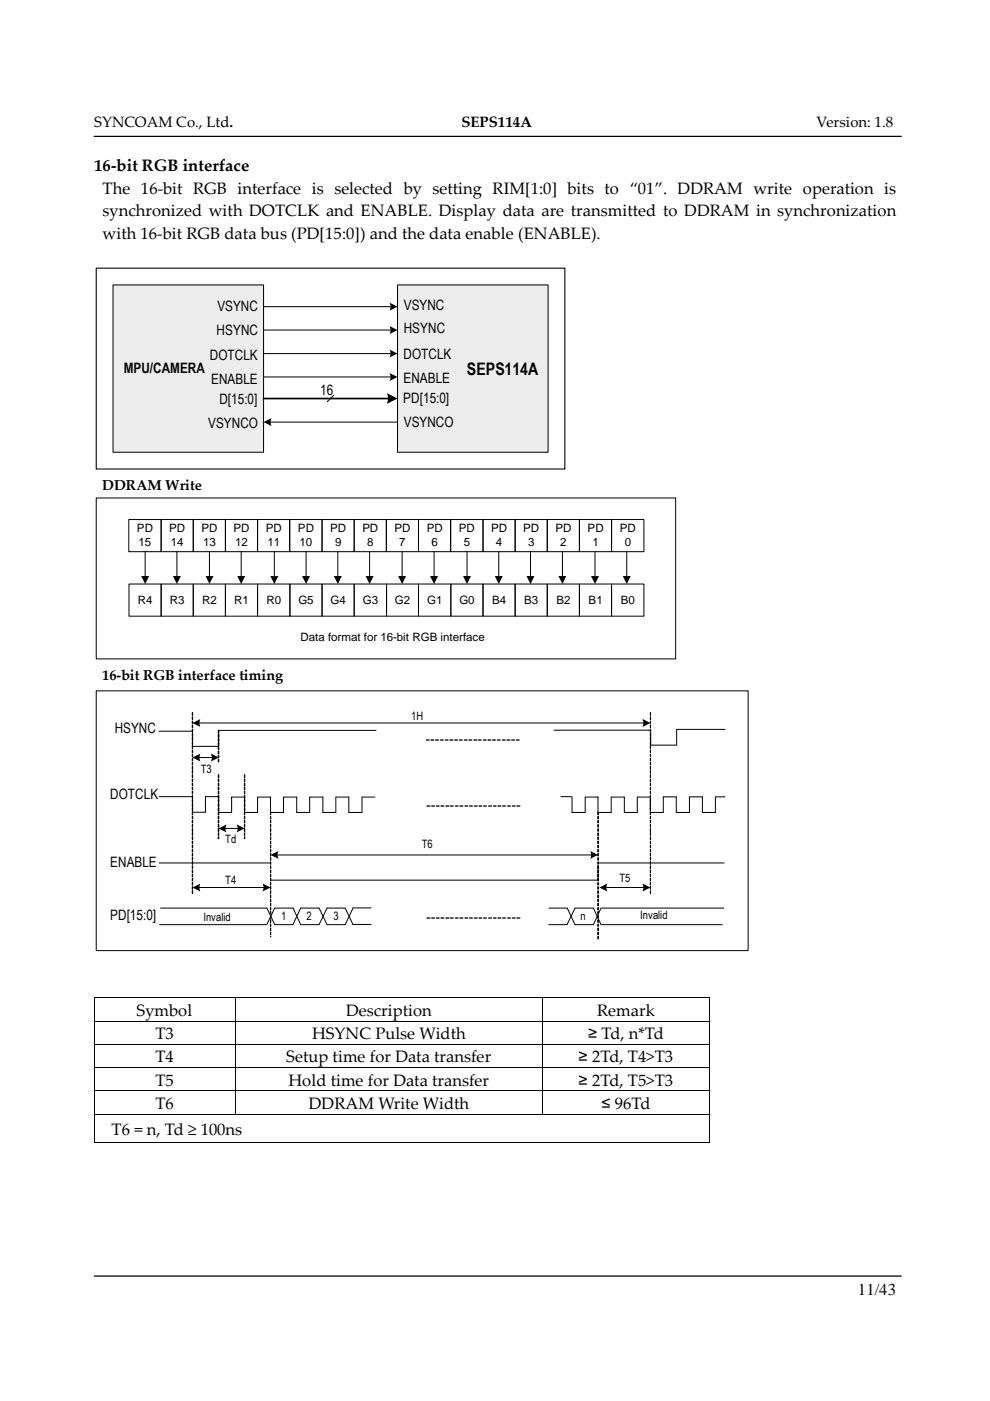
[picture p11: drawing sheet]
<svg xmlns="http://www.w3.org/2000/svg" width="210mm" height="297mm" viewBox="0 0 210 297" stroke-linecap="round" stroke-linejoin="round" font-family="sans-serif">
<path d="M20 28.9h171.1M20 270.6h171.1" fill="none" stroke="#000" stroke-width=".26"/>
<path d="M20.4 56.9h99.4v42.5h-99.4z" fill="none" stroke="#000" stroke-width=".23"/>
<path d="M84.3 60.4h31.9v35.5h-31.9z" fill-rule="evenodd" fill="#e8eef7"/>
<path d="M84.3 60.4h31.9v35.5h-31.9z" fill="none" stroke="#000" stroke-width=".21"/>
<path d="M24 60.4h31.9v35.5h-31.9z" fill-rule="evenodd" fill="#e8eef7"/>
<g fill="none" stroke="#000" stroke-width=".21">
<path d="M24 60.4h31.9v35.5h-31.9zM55.9 65h27.1M55.9 70h27.1M55.9 75h27.1M55.9 79.9h27.1M57.1 89.5h27.2M70.8 83.8l-1.4 1.4M20.4 105.6h122.9v34.1h-122.9zM27.3 110.2h6.9v6.8h-6.9zM30.8 117v5.3M34.2 110.2h6.8v6.8h-6.8zM37.5 117v5.3"/>
<path d="M41 110.2h6.8v6.8h-6.8zM44.4 117v5.3M47.8 110.2h6.8v6.8h-6.8zM51.1 117v5.3M54.6 110.2h6.8v6.8h-6.8zM58.2 117v5.3M61.4 110.2h6.9v6.8h-6.9zM64.9 117v5.3M68.3 110.2h6.8v6.8h-6.8zM71.6 117v5.3M75.1 110.2h6.8v6.8h-6.8zM78.4 117v5.3"/>
<path d="M81.9 110.2h6.8v6.8h-6.8zM85.3 117v5.3M88.7 110.2h6.8v6.8h-6.8zM92 117v5.3M95.5 110.2h6.9v6.8h-6.9zM99 117v5.3M102.4 110.2h6.8v6.8h-6.8zM105.7 117v5.3M109.2 110.2h6.8v6.8h-6.8zM112.5 117v5.3M116 110.2h6.9v6.8h-6.9zM119.3 117v5.3"/>
<path d="M122.9 110.2h6.8v6.8h-6.8zM126.2 117v5.3M129.7 110.2h6.8v6.8h-6.8zM132.9 117v5.3M27.3 123.8h6.9v6.8h-6.9zM34.2 123.8h6.8v6.8h-6.8zM41 123.8h6.8v6.8h-6.8zM47.8 123.8h6.8v6.8h-6.8zM54.6 123.8h6.9v6.8h-6.9zM61.5 123.8h6.8v6.8h-6.8zM68.3 123.8h6.8v6.8h-6.8zM75.1 123.8h6.9v6.8h-6.9z"/>
<path d="M82 123.8h6.7v6.8h-6.7zM88.7 123.8h6.9v6.8h-6.9zM95.6 123.8h6.8v6.8h-6.8zM102.4 123.8h6.8v6.8h-6.8zM109.2 123.8h6.8v6.8h-6.8zM116 123.8h6.9v6.8h-6.9zM122.9 123.8h6.8v6.8h-6.8zM129.7 123.8h6.8v6.8h-6.8zM20.4 146.5h138.2v55h-138.2zM33.7 155h7.1M40.8 151.1v.6zM40.8 152v.6z"/>
<path d="M40.8 152.9l.1 .5zM40.8 153.7v.6zM40.8 154.6v.6zM40.8 155.5l.1 .5zM40.8 157.3v.5zM40.8 158.1v.6zM40.8 159v.6zM40.8 159.9l.1 .5zM40.8 156.3v.6zM40.8 155v3.2M42.1 153.3h94.5M46.3 154.9h.1v.5z"/>
<path d="M46.3 155.7h.1v.6zM46.3 156.6h.1v.6zM46.3 158.4h.1v.5zM46.3 159.2l.1 .1v.5zM46.3 157.4l.1 .6zM79.7 154.9h-33.3v3.3h-5.6M117.5 154.8h20.5v3.2M137.9 151.1v.6zM137.9 152v.6zM137.9 152.9v.5zM137.9 153.7v.6zM137.9 154.6v.6z"/>
<path d="M137.9 155.5v.5zM137.9 156.3v.6zM137.9 157.3v.5zM137.9 158.1v.6zM137.9 159v.6zM137.9 159.9v.5zM153.8 154.6h-10.3v3.4h-5.6M33.7 168.9h7.1v3.3h2.8v-3.3M40.8 160.8v.5zM40.8 161.6v.6zM40.8 162.5v.6zM40.8 163.4v.6z"/>
<path d="M40.8 164.3v.5zM40.8 165.1v.6zM40.8 166l.1 .6zM40.8 166.9v.6zM40.8 167.8v.6zM40.8 168.7l.1 .5zM40.8 169.5v.6zM40.8 170.4v.6zM40.8 171.3v.6zM40.8 172.2v.6zM40.8 173.1l.1 .5zM40.8 173.9v.6z"/>
<path d="M40.8 174.8v.6zM40.8 175.7v.6zM40.8 176.5v.6zM40.8 177.4v.6zM40.8 178.3v.6zM40.8 179.2l.1 .5zM42.1 160.6h3M43.6 168.9h2.8M46.3 164.3h.1v.5zM46.3 165.1l.1 .1v.5zM46.3 166l.1 .1v.5zM46.3 166.9h.1v.6z"/>
<path d="M46.3 167.8h.1v.6zM46.3 168.7h.1v.5zM46.3 169.5l.1 .1v.5h-.1zM46.3 170.4l.1 .1v.5zM46.3 171.3h.1v.6zM46.3 172.2h.1v.6zM46.3 173.1h.1v.6zM46.3 173.9h.1v.6h-.1zM46.3 174.8h.1v.6zM46.3 175.7h.1v.6zM46.3 176.6h.1v.5h-.1zM46.3 160.1h.1v.6h-.1z"/>
<path d="M46.3 161h.1v.5zM46.3 177.4l.1 .4zM46.4 169v3.3h2.7v-3.3h2.8M47.6 175.6h3M51.8 164.3l.1 .5zM51.8 165.1l.1 .6zM51.8 166l.1 .6zM51.8 166.9l.1 .6zM51.8 168.7l.1 .5zM51.8 169.5l.1 .6zM51.8 170.4l.1 .6zM51.8 171.3l.1 .6z"/>
<path d="M51.8 172.2l.1 .6zM51.8 173.1l.1 .6zM51.8 173.9l.1 .6zM51.8 175.7l.1 .6zM51.8 176.6l.1 .5zM51.8 177.5l.1 .3zM51.9 167.8v.6zM51.9 174.8v.6zM51.9 169v3.3h2.7v-3.3M54.7 169h2.7M57.4 172.2v.6zM57.4 173.1v.6z"/>
<path d="M57.4 173.9v.6zM57.4 174.8v.6zM57.4 175.7v.6zM57.4 176.6v.6zM57.4 177.4v.6zM57.4 178.3v.6zM57.4 179.2v.6zM57.4 169v3.3h2.7v-3.3M60.2 169h2.7v3.3h2.8v-3.3M65.7 169h2.8M68.5 169v3.3h2.7v-3.3M71.2 169h2.8"/>
<path d="M74 169v3.3h2.8v-3.3M76.8 169h2.7M118.9 168.9h2.3M121.3 169v3.3h2.8v-3.3h2.7M126.8 172.2v.6zM126.8 173.1v.6zM126.8 173.9v.6zM126.8 174.8v.6zM126.8 175.7v.6zM126.8 176.6v.6zM126.8 177.4v.6zM126.8 178.3v.6z"/>
<path d="M126.8 179.2v.6zM126.8 169v3.3h2.8v-3.3h2.8v3.3h2.7v-3.3h2.8M137.9 160.7v.6zM137.9 161.6v.6zM137.9 162.5v.6zM137.9 163.4v.6zM137.9 164.3v.5zM137.9 165.1v.6zM137.9 166v.6zM137.9 166.9v.6zM137.9 167.8v.6zM137.9 168.7v.5z"/>
<path d="M137.9 169.5v.6zM137.9 170.4v.6zM137.9 171.3v.6zM137.9 172.2v.6zM137.9 173.1v.5zM137.9 173.9v.6zM137.9 174.8v.6zM137.9 175.7v.6zM137.9 176.5v.6zM137.9 177.4v.6zM137.9 178.3v.6zM137.9 179.2v.5z"/>
<path d="M137.9 169v3.3h2.7v-3.3h2.8M143.4 169v3.3h2.8v-3.3h2.7v3.3h2.8v-3.3h2M33.7 183h23.5M33.8 196h22.7M34 192.5h22.6l1.7 3.5h3.8l1.7-3.5h3.8l1.7 3.5h3.9l1.6-3.5M40.8 180v.6zM40.8 180.9v.6zM40.8 181.8l.1 .6zM40.8 182.7v.6zM40.8 183.6v.5zM40.8 184.4v.6zM40.8 185.3v.6z"/>
<path d="M40.8 186.2l.1 .6zM40.8 187.1v.6zM40.8 188v.6zM40.8 188.8v.6zM42.1 188.2h13.9M56.6 196l1.7-3.5h3.8l1.7 3.5h3.8l1.7-3.5h3.9l1.6 3.5M57.4 180.1v.5zM57.4 180.9v.6zM57.4 181.8v.6zM57.4 182.7v.6zM57.4 183.6v.5zM57.4 184.5v.5z"/>
<path d="M57.4 185.3v.6zM57.4 186.2v.6zM57.4 187.1v.6zM57.4 188v.6zM57.4 188.8v.6zM57.4 189.7v.6zM57.4 190.6v.6zM57.4 191.5v.6zM57.4 192.4v.6zM57.4 193.3v.5zM57.4 194.1v.6zM57.4 195v.6z"/>
<path d="M57.4 195.9v.5zM57.4 196.7v.6zM57.4 197.6v.6zM57.4 198.5v.2zM57.4 186.6h69.3M58.7 181.3h66.8M74.8 192.5h3.9M74.8 196h3.9M116.4 192.5h3.8M116.4 196h3.8l1.7-3.5h3.9l1.6 3.5M120.3 192.5l1.6 3.5h3.9l1.6-3.5M126.8 180.1v.5z"/>
<path d="M126.8 180.9v.6zM126.8 181.8v.6zM126.8 182.7v.6zM126.8 183.6v.5zM126.8 184.5v.5zM126.8 185.3v.6zM126.8 186.2v.6zM126.8 187.1v.6zM126.8 188v.6zM126.8 188.8v.6zM126.8 189.7v.6zM126.8 190.6v.6z"/>
<path d="M126.8 191.5v.6zM126.8 192.4v.6zM126.8 193.3v.5zM126.8 194.1v.6zM126.8 195v.6zM126.8 195.9v.5zM126.8 196.7v.6zM126.8 197.6v.6zM126.8 198.5v.6zM126.8 183.4v3.2M126.9 183h26.6M127.6 192.5h25.9"/>
<path d="M127.6 196h25.5M128.4 188.2h8.2M137.9 180v.6zM137.9 180.9v.6zM137.9 181.8v.6zM137.9 182.7v.6zM137.9 183.6v.5zM137.9 184.4v.6zM137.9 185.3v.6zM137.9 186.2v.6zM137.9 187.1v.6zM137.9 188v.6z"/>
<path d="M137.9 188.8v.6zM20 211.6v4.8M20 216.6v4.8M20.1 211.5h29.6M20.1 216.5h29.6M49.8 211.6v4.8M49.8 216.6v4.8M49.9 211.5h65.1M49.9 216.5h65.1M115.1 211.6v4.8M115.1 216.6v4.8M115.2 211.5h35.1"/>
<path d="M115.2 216.5h35.1M150.4 211.6v4.8M150.4 216.6v4.8M20 221.5v4.8M20 226.4v4.8M20 231.4v4.7M20 236.3v5.8M20.1 221.4h29.6M20.1 226.4h29.6M20.1 231.3h29.6M20.1 236.2h29.6M49.8 221.5v4.8"/>
<path d="M49.8 226.4v4.8M49.8 231.4v4.7M49.9 221.4h65.1M49.9 226.4h65.1M49.9 231.3h65.1M49.9 236.2h65.1M115.1 221.5v4.8M115.1 226.4v4.8M115.1 231.4v4.7M115.2 221.4h35.1M115.2 226.4h35.1M115.2 231.3h35.1"/>
<path d="M115.2 236.2h35.1M150.4 221.5v4.8M150.4 226.4v4.8M150.4 231.4v4.7M150.4 236.3v5.8M20.1 242.2h130.2"/>
</g>
<g fill="#000">
<path d="M29.9 122.1h1.7l-.8 1.7zM36.7 122.1h1.7l-.9 1.7zM43.6 122.1h1.7l-.9 1.7zM50.3 122.1h1.7l-.9 1.7zM57.3 122.1h1.7l-.8 1.7zM64.1 122.1h1.6l-.8 1.7zM70.8 122.1h1.7l-.9 1.7zM77.5 122.1h1.7l-.8 1.7zM84.4 122.1h1.7l-.8 1.7zM91.2 122.1h1.7l-.9 1.7zM98.2 122.1h1.7l-.9 1.7zM104.9 122.1h1.7l-.9 1.7z"/>
<path d="M111.6 122.1h1.7l-.8 1.7zM118.4 122.1h1.7l-.8 1.7zM125.3 122.1h1.7l-.8 1.7zM132 122.1h1.7l-.8 1.7z"/>
<path d="M82.6 64.2l1.7 .8-1.7 .9 .2-.7z" fill-rule="evenodd"/>
<path d="M82.6 69.1l1.7 .9-1.7 .8 .2-.6z" fill-rule="evenodd"/>
<path d="M82.6 74.1l1.7 .9-1.7 .8 .2-.6z" fill-rule="evenodd"/>
<path d="M82.6 79.1l1.7 .8-1.7 .9 .2-.7z" fill-rule="evenodd"/>
<path d="M55.9 89.5l1.7-.9-.2 .8 .2 .9z" fill-rule="evenodd"/>
<path d="M82 83.4l2.3 1.1-2.3 1.1 .3-.7v-.9z" fill-rule="evenodd"/>
<path d="M40.8 153.3l1.7-.9-.2 .7 .2 1z" fill-rule="evenodd"/>
<path d="M136.2 152.4l1.7 .9-1.7 .8 .2-.5z" fill-rule="evenodd"/>
<path d="M40.8 160.6l1.7-.8-.2 .6 .2 1.1z" fill-rule="evenodd"/>
<path d="M46.4 175.6l1.6-.8-.2 .5 .2 1.2z" fill-rule="evenodd"/>
<path d="M44.7 159.8l1.7 .8-1.7 .9 .2-.6z" fill-rule="evenodd"/>
<path d="M50.2 174.8l1.7 .8-1.7 .9 .2-.5v-.7z" fill-rule="evenodd"/>
<path d="M40.8 188.2l1.7-.9-.2 .7 .2 1z" fill-rule="evenodd"/>
<path d="M55.7 187.3l1.7 .9-1.7 .8 .2-.7z" fill-rule="evenodd"/>
<path d="M57.4 181.3l1.7-.9-.3 .7 .3 1z" fill-rule="evenodd"/>
<path d="M125.1 180.4l1.7 .9-1.7 .8 .2-.5z" fill-rule="evenodd"/>
<path d="M127.1 188.2l1.7-.9-.2 .7 .2 1z" fill-rule="evenodd"/>
<path d="M136.2 187.3l1.7 .9-1.7 .8 .2-.5z" fill-rule="evenodd"/>
</g>
<path d="M55.9 84.5h26.6" fill="none" stroke="#000" stroke-width=".37"/>
<g fill="#000">
<path d="M19.9 211.5h.2v.1h-.2zM19.9 216.4h.2v.2h-.2zM49.7 211.5h.2v.1h-.2zM49.7 216.4h.2v.2h-.2zM115 211.5h.2v.1h-.2zM115 216.4h.2v.2h-.2zM150.3 211.5h.2v.1h-.2zM150.3 216.4h.2v.2h-.2zM19.9 221.4h.2v.1h-.2zM19.9 226.3h.2v.1h-.2zM19.9 231.2h.2v.2h-.2zM19.9 236.1h.2v.2h-.2z"/>
<path d="M49.7 221.4h.2v.1h-.2zM49.7 226.3h.2v.1h-.2zM49.7 231.2h.2v.2h-.2zM49.7 236.1h.2v.2h-.2zM115 221.4h.2v.1h-.2zM115 226.3h.2v.1h-.2zM115 231.2h.2v.2h-.2zM115 236.1h.2v.2h-.2zM150.3 221.4h.2v.1h-.2zM150.3 226.3h.2v.1h-.2zM150.3 231.2h.2v.2h-.2zM150.3 236.1h.2v.2h-.2z"/>
<path d="M19.9 242.1h.2v.2h-.2zM150.3 242.1h.2v.2h-.2z"/>
<path d="M40.8 151.1v.6zM40.8 152v.6zM40.8 152.9l.1 .5zM40.8 153.7v.6zM40.8 154.6v.6zM40.8 155.5l.1 .5zM40.8 156.3v.6zM40.8 157.3v.5zM40.8 158.1v.6zM40.8 159v.6zM40.8 159.9l.1 .5zM40.8 160.8v.5zM40.8 161.6v.6zM40.8 162.5v.6zM40.8 163.4v.6zM40.8 164.3v.5zM40.8 165.1v.6zM40.8 166l.1 .6zM40.8 166.9v.6zM40.8 167.8v.6zM40.8 168.7l.1 .5zM40.8 169.5v.6zM40.8 170.4v.6zM40.8 171.3v.6zM40.8 172.2v.6zM40.8 173.1l.1 .5zM40.8 173.9v.6zM40.8 174.8v.6zM40.8 175.7v.6zM40.8 176.5v.6zM40.8 177.4v.6zM40.8 178.3v.6zM40.8 179.2l.1 .5zM40.8 180v.6zM40.8 180.9v.6zM40.8 181.8l.1 .6zM40.8 182.7v.6zM40.8 183.6v.5zM40.8 184.4v.6zM40.8 185.3v.6zM40.8 186.2l.1 .6zM40.8 187.1v.6zM40.8 188v.6zM40.8 188.8v.6z"/>
<path d="M46.3 154.9h.1v.5zM46.3 155.7h.1v.6zM46.3 156.6h.1v.6zM46.3 157.4l.1 .6zM46.3 158.4h.1v.5zM46.3 159.2l.1 .1v.5zM46.3 160.1h.1v.6h-.1zM46.3 161h.1v.5z"/>
<path d="M137.9 151.1v.6zM137.9 152v.6zM137.9 152.9v.5zM137.9 153.7v.6zM137.9 154.6v.6zM137.9 155.5v.5zM137.9 156.3v.6zM137.9 157.3v.5zM137.9 158.1v.6zM137.9 159v.6zM137.9 159.9v.5zM137.9 160.7v.6zM137.9 161.6v.6zM137.9 162.5v.6zM137.9 163.4v.6zM137.9 164.3v.5zM137.9 165.1v.6zM137.9 166v.6zM137.9 166.9v.6zM137.9 167.8v.6zM137.9 168.7v.5zM137.9 169.5v.6zM137.9 170.4v.6zM137.9 171.3v.6zM137.9 172.2v.6zM137.9 173.1v.5zM137.9 173.9v.6zM137.9 174.8v.6zM137.9 175.7v.6zM137.9 176.5v.6zM137.9 177.4v.6zM137.9 178.3v.6zM137.9 179.2v.5zM137.9 180v.6zM137.9 180.9v.6zM137.9 181.8v.6zM137.9 182.7v.6zM137.9 183.6v.5zM137.9 184.4v.6zM137.9 185.3v.6zM137.9 186.2v.6zM137.9 187.1v.6zM137.9 188v.6zM137.9 188.8v.6z"/>
<path d="M46.3 164.3h.1v.5zM46.3 165.1l.1 .1v.5zM46.3 166l.1 .1v.5zM46.3 166.9h.1v.6zM46.3 167.8h.1v.6zM46.3 168.7h.1v.5zM46.3 169.5l.1 .1v.5h-.1zM46.3 170.4l.1 .1v.5zM46.3 171.3h.1v.6zM46.3 172.2h.1v.6zM46.3 173.1h.1v.6zM46.3 173.9h.1v.6h-.1zM46.3 174.8h.1v.6zM46.3 175.7h.1v.6zM46.3 176.6h.1v.5h-.1zM46.3 177.4l.1 .4z"/>
<path d="M51.8 164.3l.1 .5zM51.8 165.1l.1 .6zM51.8 166l.1 .6zM51.8 166.9l.1 .6zM51.9 167.8v.6zM51.8 168.7l.1 .5zM51.8 169.5l.1 .6zM51.8 170.4l.1 .6zM51.8 171.3l.1 .6zM51.8 172.2l.1 .6zM51.8 173.1l.1 .6zM51.8 173.9l.1 .6zM51.9 174.8v.6zM51.8 175.7l.1 .6zM51.8 176.6l.1 .5zM51.8 177.5l.1 .3z"/>
<path d="M57.4 172.2v.6zM57.4 173.1v.6zM57.4 173.9v.6zM57.4 174.8v.6zM57.4 175.7v.6zM57.4 176.6v.6zM57.4 177.4v.6zM57.4 178.3v.6zM57.4 179.2v.6zM57.4 180.1v.5zM57.4 180.9v.6zM57.4 181.8v.6zM57.4 182.7v.6zM57.4 183.6v.5zM57.4 184.5v.5zM57.4 185.3v.6zM57.4 186.2v.6zM57.4 187.1v.6zM57.4 188v.6zM57.4 188.8v.6zM57.4 189.7v.6zM57.4 190.6v.6zM57.4 191.5v.6zM57.4 192.4v.6zM57.4 193.3v.5zM57.4 194.1v.6zM57.4 195v.6zM57.4 195.9v.5zM57.4 196.7v.6zM57.4 197.6v.6zM57.4 198.5v.2z"/>
<path d="M126.8 172.2v.6zM126.8 173.1v.6zM126.8 173.9v.6zM126.8 174.8v.6zM126.8 175.7v.6zM126.8 176.6v.6zM126.8 177.4v.6zM126.8 178.3v.6zM126.8 179.2v.6zM126.8 180.1v.5zM126.8 180.9v.6zM126.8 181.8v.6zM126.8 182.7v.6zM126.8 183.6v.5zM126.8 184.5v.5zM126.8 185.3v.6zM126.8 186.2v.6zM126.8 187.1v.6zM126.8 188v.6zM126.8 188.8v.6zM126.8 189.7v.6zM126.8 190.6v.6zM126.8 191.5v.6zM126.8 192.4v.6zM126.8 193.3v.5zM126.8 194.1v.6zM126.8 195v.6zM126.8 195.9v.5zM126.8 196.7v.6zM126.8 197.6v.6zM126.8 198.5v.6z"/>
</g>
<text font-size="3.7" x="99" y="79.4">SEPS114A</text>
<g font-size="3.5">
<text x="20" y="36.3">16-bit RGB interface</text>
<text x="21.8" y="41.1">The 16-bit RGB interface is selected by setting RIM[1:0] bits to “01”. DDRAM write operation is</text>
<text x="21.8" y="45.8">synchronized with DOTCLK and ENABLE. Display data are transmitted to DDRAM in synchronization</text>
<text x="21.8" y="50.6">with 16-bit RGB data bus (PD[15:0]) and the data enable (ENABLE).</text>
<text x="29" y="215.3">Symbol</text>
<text x="73.4" y="215.3">Description</text>
<text x="126.6" y="215.3">Remark</text>
<text x="32.9" y="220.3">T3</text>
<text x="66.2" y="220.3">HSYNC Pulse Width</text>
<text x="124.7" y="220.3">≥ Td, n*Td</text>
<text x="32.9" y="225.3">T4</text>
<text x="60.7" y="225.3">Setup time for Data transfer</text>
<text x="122.7" y="225.3">≥ 2Td, T4&gt;T3</text>
<text x="32.9" y="230.2">T5</text>
<text x="61.2" y="230.2">Hold time for Data transfer</text>
<text x="122.7" y="230.2">≥ 2Td, T5&gt;T3</text>
<text x="32.9" y="235.1">T6</text>
<text x="65.4" y="235.1">DDRAM Write Width</text>
<text x="127.5" y="235.1">≤ 96Td</text>
<text x="23.7" y="240.6">T6 = n, Td ≥ 100ns</text>
<text x="181.9" y="274.6">11/43</text>
</g>
<g font-size="3.2">
<text x="20" y="26.9">SYNCOAM Co., Ltd.</text>
<text x="97.8" y="26.9">SEPS114A</text>
<text x="173.1" y="26.9">Version: 1.8</text>
</g>
<g font-size="3">
<text x="46.1" y="66">VSYNC</text>
<text x="85.6" y="65.7">VSYNC</text>
<text x="45.9" y="71">HSYNC</text>
<text x="85.6" y="70.7">HSYNC</text>
<text x="44.5" y="76.3">DOTCLK</text>
<text x="85.6" y="76.1">DOTCLK</text>
<text x="26.2" y="79.1">MPU/CAMERA</text>
<text x="44.8" y="81.3">ENABLE</text>
<text x="67.9" y="83.8">16</text>
<text x="85.6" y="81.1">ENABLE</text>
<text x="46.5" y="85.6">D[15:0]</text>
<text x="85.5" y="85.3">PD[15:0]</text>
<text x="44.2" y="90.8">VSYNCO</text>
<text x="85.6" y="90.6">VSYNCO</text>
<text x="21.6" y="103.8">DDRAM Write</text>
<text x="21.6" y="144.3">16-bit RGB interface timing</text>
<text x="24.3" y="155.5">HSYNC</text>
<text x="90.2" y="157.7">--------------------</text>
<text x="23.4" y="169.4">DOTCLK</text>
<text x="90.3" y="171.7">--------------------</text>
<text x="23.4" y="183.9">ENABLE</text>
<text x="23.4" y="195">PD[15:0]</text>
<text x="90.3" y="195.5">--------------------</text>
</g>
<g font-size="2.4">
<text x="29" y="112.8">PD</text>
<text x="35.9" y="112.8">PD</text>
<text x="42.7" y="112.8">PD</text>
<text x="49.5" y="112.8">PD</text>
<text x="56.3" y="112.8">PD</text>
<text x="63.2" y="112.8">PD</text>
<text x="70" y="112.8">PD</text>
<text x="76.8" y="112.8">PD</text>
<text x="83.7" y="112.8">PD</text>
<text x="90.5" y="112.8">PD</text>
<text x="97.3" y="112.8">PD</text>
<text x="104.1" y="112.8">PD</text>
<text x="111" y="112.8">PD</text>
<text x="117.8" y="112.8">PD</text>
<text x="124.6" y="112.8">PD</text>
<text x="131.4" y="112.8">PD</text>
<text x="29.4" y="115.8">15</text>
<text x="36.2" y="115.8">14</text>
<text x="43.1" y="115.8">13</text>
<text x="49.9" y="115.8">12</text>
<text x="56.7" y="115.8">11</text>
<text x="63.5" y="115.8">10</text>
<text x="71" y="115.8">9</text>
<text x="77.9" y="115.8">8</text>
<text x="84.7" y="115.8">7</text>
<text x="91.5" y="115.8">6</text>
<text x="98.3" y="115.8">5</text>
<text x="105.2" y="115.8">4</text>
<text x="112" y="115.8">3</text>
<text x="118.8" y="115.8">2</text>
<text x="125.6" y="115.8">1</text>
<text x="132.5" y="115.8">0</text>
<text x="29.2" y="128">R4</text>
<text x="36" y="128">R3</text>
<text x="42.8" y="128">R2</text>
<text x="49.7" y="128">R1</text>
<text x="56.5" y="128">R0</text>
<text x="63.3" y="128">G5</text>
<text x="70.1" y="128">G4</text>
<text x="76.9" y="128">G3</text>
<text x="83.7" y="128">G2</text>
<text x="90.6" y="128">G1</text>
<text x="97.4" y="128">G0</text>
<text x="104.4" y="128">B4</text>
<text x="111.2" y="128">B3</text>
<text x="118" y="128">B2</text>
<text x="124.8" y="128">B1</text>
<text x="131.6" y="128">B0</text>
<text x="63.7" y="135.9">Data format for 16-bit RGB interface</text>
<text x="87.2" y="152.6">1H</text>
<text x="42.6" y="164">T3</text>
<text x="47.8" y="178.8">Td</text>
<text x="89.4" y="179.8">T6</text>
<text x="47.8" y="187.4">T4</text>
<text x="131.4" y="186.9">T5</text>
<text x="43.1" y="195.2">Invalid</text>
<text x="59.6" y="195.1">1</text>
<text x="65" y="195.1">2</text>
<text x="70.7" y="195.1">3</text>
<text x="123.1" y="195.1">n</text>
<text x="135.8" y="194.9">Invalid</text>
</g>
</svg>
